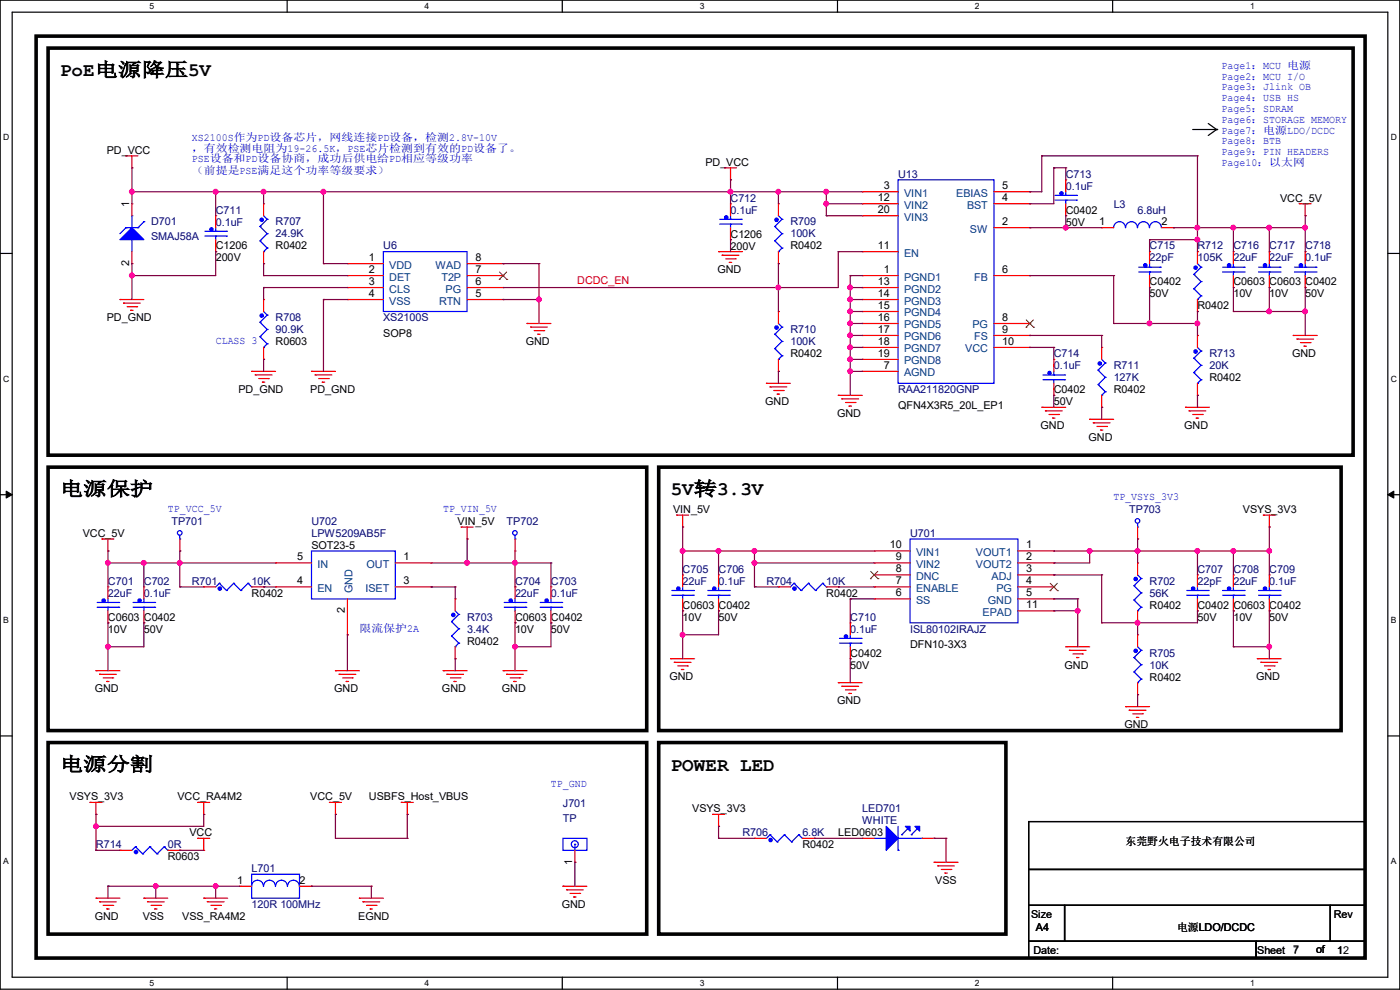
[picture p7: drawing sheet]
<svg xmlns="http://www.w3.org/2000/svg" width="297mm" height="210mm" viewBox="0 0 297 210" stroke-linecap="round" stroke-linejoin="round" font-family="sans-serif">
<path d="M0 0h297v209.8h-297zM2.6 2.6h291.8v204.7h-291.8z" fill="none" stroke="#000" stroke-width=".25"/>
<g fill="#fff">
<path d="M31.7 .3h1v2h-1z"/>
<path d="M31.7 207.6h1v1.9h-1z"/>
</g>
<path d="M60.9 0v2.6M60.9 207.3v2.5" fill="none" stroke="#000" stroke-width=".25"/>
<g fill="#fff">
<path d="M90.1 .3h1v2h-1z"/>
<path d="M90.1 207.6h1v1.9h-1z"/>
</g>
<path d="M119.3 0v2.6M119.3 207.3v2.5" fill="none" stroke="#000" stroke-width=".25"/>
<g fill="#fff">
<path d="M148.5 .3h.9v2h-.9z"/>
<path d="M148.5 207.6h.9v1.9h-.9z"/>
</g>
<path d="M177.7 0v2.6M177.7 207.3v2.5" fill="none" stroke="#000" stroke-width=".25"/>
<g fill="#fff">
<path d="M206.8 .3h1v2h-1z"/>
<path d="M206.8 207.6h1v1.9h-1z"/>
</g>
<path d="M236.1 0v2.6M236.1 207.3v2.5" fill="none" stroke="#000" stroke-width=".25"/>
<g fill="#fff">
<path d="M265.2 .3h1v2h-1z"/>
<path d="M265.2 207.6h1v1.9h-1z"/>
<path d="M.7 28.2h1.2v1.9h-1.2z"/>
<path d="M295.1 28.2h1.2v1.9h-1.2z"/>
<path d="M.7 79.3h1.2v2h-1.2z"/>
<path d="M295.1 79.3h1.2v2h-1.2z"/>
</g>
<path d="M0 53.8h2.6M294.4 53.8h2.6" fill="none" stroke="#000" stroke-width=".25"/>
<g fill="#fff">
<path d="M.7 130.5h1.2v2h-1.2z"/>
<path d="M295.1 130.5h1.1v2h-1.1z"/>
</g>
<path d="M0 104.9h2.6M294.4 104.9h2.6" fill="none" stroke="#000" stroke-width=".25"/>
<path d="M1.3 104.2l1.3 .7-1.3 .8zM294.4 104.9l1.3-.7v1.5z" fill="#000" stroke="#000" stroke-width=".21"/>
<g fill="#fff">
<path d="M.7 181.7h1.2v2h-1.2z"/>
<path d="M295.1 181.7h1.1v2h-1.1z"/>
</g>
<g fill="none" stroke="#000" stroke-width=".25">
<path d="M253 27.5h5.1M256.3 26.2l1.8 1.3M258.1 27.5l-1.8 1.2M258.1 27.5h.1M0 156.1h2.6M294.4 156.1h2.6M218.2 174.3h71.4v10.1h-71.4zM218.2 184.4h71.4v7.7h-71.4zM218.2 192.1h7.6v7.6h-7.6zM218.2 199.7h48.3v3.5h-48.3zM225.8 192.1h56.4v7.6h-56.4zM266.5 199.7h23.1v3.5h-23.1z"/>
<path d="M282.2 192.1h7.4v7.6h-7.4z"/>
</g>
<path d="M7.7 7.7h281.9v195.5h-281.9zM10.2 10.2h276.9v86.4h-276.9zM10.2 99.1h127v55.9h-127zM139.7 99.1h144.8v55.9h-144.8zM10.2 157.5h127v40.7h-127zM139.7 157.5h73.7v40.7h-73.7z" fill="none" stroke="#000" stroke-width=".76"/>
<g fill="none" stroke="#f00" stroke-width=".25">
<path d="M26.7 33.1h2.6M26.7 33.1h.1M28 35.6h.1M28 33.1v2.5M153.7 35.6h.1M153.7 35.6h2.6M155 38.1h.1M155 35.6v2.5M226.1 38.1h.1M226.1 38.1v2.6M28 55.9h.1M28 43.2h.1"/>
<path d="M28 43.2v2.6M28 53.4v2.5M45.8 45.8h.1M45.8 53.4h.1M45.8 45.8v2.5M45.8 50.8v2.6M55.9 43.2h.1M55.9 55.9h.1M55.9 43.2v2.6M55.9 53.4v2.5M73.7 55.9h.1M73.7 58.5h.1"/>
<path d="M73.7 58.5h7.6M73.7 55.9h7.6M99.1 58.5h7.6M99.1 55.9h7.6M106.7 58.5h.1M106.7 55.9h.1M152.4 53.4h5.1M152.4 53.4h.1M153.2 54.1h3.6M153.2 54.1h.1M154 54.9h2M154.7 55.7h.1"/>
<path d="M154.7 55.7h.5M155 43.2h.1M155 50.8h.1M155 43.2v2.6M155 48.3v2.5M156 54.9h.1M165.1 43.2h.1M165.1 55.9h.1M165.1 43.2v2.6M165.1 53.4v2.5M182.9 53.4h7.6M182.9 43.2h7.6"/>
<path d="M182.9 58.5h7.6M182.9 40.7h7.6M182.9 45.8h7.6M182.9 58.5h.1M182.9 40.7h.1M182.9 53.4h.1M182.9 43.2h.1M182.9 45.8h.1M210.9 43.2h7.6M210.9 58.5h7.6M210.9 48.3h7.6M210.9 40.7h7.6"/>
<path d="M218.5 48.3h.1M218.5 43.2h.1M218.5 40.7h.1M218.5 58.5h.1M226.1 45.8h.1M226.1 43.2v2.6M233.7 48.3h2.6M233.7 48.3h.1M243.9 53.4h.1M243.9 53.4v2.5M243.9 58.5v2.5M246.4 48.3h2.6"/>
<path d="M249 48.3h.1M254 53.4h.1M254 53.4v2.5M261.7 53.4h.1M261.7 53.4v2.5M261.7 58.5v2.5M269.3 53.4h.1M269.3 53.4v2.5M269.3 58.5v2.5M275.6 43.2h.1M275.6 43.2h2.6M276.9 45.8h.1"/>
<path d="M276.9 53.4h.1M276.9 43.2v2.6M276.9 53.4v2.5M276.9 58.5v2.5M25.4 63.5h5.1M25.4 63.5h.1M26.2 64.3h.1M26.2 64.3h3.6M27 65.1h2M27.7 65.8h.1M27.7 65.8h.5M29 65.1h.1"/>
<path d="M53.4 78.8h5.1M53.4 78.8h.1M54.1 79.5h.1M54.1 79.5h3.6M55.9 63.5h.1M55.9 76.2h.1M55.9 63.5v2.6M55.9 73.7v2.5M66.1 78.8h5.1M66.1 78.8h.1M66.8 79.5h.1M66.8 79.5h3.6"/>
<path d="M73.7 61h.1M73.7 63.5h.1M73.7 63.5h7.6M73.7 61h7.6M99.1 63.5h7.6M99.1 61h7.6M106.7 63.5h.1M106.7 61h.1M111.8 68.6h5.1M111.8 68.6h.1M112.6 69.4h.1M112.6 69.4h3.5"/>
<path d="M113.3 70.1h2.1M114.1 70.9h.1M114.1 70.9h.5M115.4 70.1h.1M165.1 66.1h.1M165.1 78.8h.1M165.1 66.1v2.5M165.1 76.2v2.6M182.9 63.5h7.6M182.9 78.8h7.6M182.9 68.6h7.6M182.9 71.2h7.6"/>
<path d="M182.9 73.7h7.6M182.9 61h7.6M182.9 66.1h7.6M182.9 76.2h7.6M182.9 78.8h.1M182.9 61h.1M182.9 63.5h.1M182.9 66.1h.1M182.9 68.6h.1M182.9 71.2h.1M182.9 73.7h.1M182.9 76.2h.1"/>
<path d="M210.9 68.6h7.6M210.9 71.2h7.6M210.9 73.7h7.6M218.5 68.6h.1M218.5 71.2h.1M218.5 73.7h.1M223.6 76.2h.1M223.6 76.2v2.6M233.7 73.7h.1M233.7 73.7v2.5M243.9 61h.1M254 66.1h.1"/>
<path d="M254 71.2h.1M254 63.5v2.6M254 71.2v2.5M261.7 61h.1M269.3 61h.1M274.4 71.2h.1M274.4 71.2h5M275.1 71.9h.1M275.1 71.9h3.6M275.9 72.7h2M276.6 73.4h.1M276.6 73.4h.6"/>
<path d="M276.9 61h.1M277.9 72.7h.1M54.9 80.3h2M55.7 81.1h.1M55.7 81.1h.5M56.9 80.3h.1M67.6 80.3h2M68.4 81.1h.1M68.4 81.1h.5M69.6 80.3h.1M162.6 81.3h5.1M162.6 81.3h.1"/>
<path d="M163.4 82.1h.1M163.4 82.1h3.5M164.1 82.8h2.1M164.9 83.6h.1M164.9 83.6h.5M166.2 82.8h.1M177.8 83.9h.1M177.8 83.9h5.1M178.6 84.6h3.6M178.6 84.6h.1M179.4 85.4h2M180.1 86.1h.5"/>
<path d="M180.1 86.1h.1M181.4 85.4h.1M221 86.4h5.1M221 86.4h.1M221.8 87.2h.1M221.8 87.2h3.5M222.5 87.9h2.1M223.3 88.7h.1M223.3 88.7h.5M223.6 83.9h.1M223.6 81.3v2.6M224.6 87.9h.1"/>
<path d="M231.2 88.9h5.1M231.2 88.9h.1M231.9 89.7h.1M231.9 89.7h3.6M232.7 90.5h2M233.5 91.2h.1M233.5 91.2h.5M233.7 86.4h.1M233.7 83.9v2.5M234.7 90.5h.1M251.5 86.4h.1M251.5 86.4h5.1"/>
<path d="M252.3 87.2h3.5M252.3 87.2h.1M253 87.9h2.1M253.8 88.7h.1M253.8 88.7h.5M254 83.9h.1M254 81.3v2.6M255.1 87.9h.1M21.6 114.3h2.6M21.6 114.3h.1M22.9 116.9h.1M22.9 114.3v2.6"/>
<path d="M38.1 116.9h.1M38.1 114.3v2.6M58.5 119.4h.1M58.5 119.4h7.6M83.9 119.4h7.6M91.5 119.4h.1M97.8 111.8h2.6M97.8 111.8h.1M99.1 114.3h.1M99.1 111.8v2.5M109.3 116.9h.1M109.3 114.3v2.6"/>
<path d="M143.6 109.3h2.5M143.6 109.3h.1M144.8 111.8h.1M144.8 109.3v2.5M185.5 119.4h.1M185.5 116.9h.1M185.5 116.9h7.6M185.5 119.4h7.6M215.9 116.9h7.7M215.9 119.4h7.7M223.6 116.9h.1M223.6 119.4h.1"/>
<path d="M241.3 114.3h.1M241.3 119.4h.1M241.3 111.8v2.5M241.3 119.4v2.6M268 109.3h.1M268 109.3h2.6M269.3 111.8h.1M269.3 109.3v2.5M22.9 124.5h.1M22.9 132.1h.1M22.9 124.5v2.5M22.9 129.6v2.5"/>
<path d="M30.5 124.5h.1M30.5 132.1h.1M30.5 124.5v2.5M30.5 129.6v2.5M43.2 124.5h.1M43.2 124.5h2.6M53.4 124.5h2.5M55.9 124.5h.1M58.5 124.5h.1M58.5 124.5h7.6M73.7 134.7h.1M73.7 127v7.7"/>
<path d="M83.9 124.5h7.6M91.5 124.5h.1M96.6 127h.1M96.6 139.7h.1M96.6 127v2.6M96.6 137.2v2.5M109.3 124.5h.1M109.3 132.1h.1M109.3 124.5v2.5M109.3 129.6v2.5M116.9 124.5h.1M116.9 132.1h.1"/>
<path d="M116.9 124.5v2.5M116.9 129.6v2.5M142.3 139.7h5.1M142.3 139.7h.1M144.8 122h.1M144.8 129.6h.1M144.8 122v2.5M144.8 127v2.6M152.4 122h.1M152.4 129.6h.1M152.4 122v2.5M152.4 127v2.6"/>
<path d="M165.1 124.5h.1M165.1 124.5h2.6M175.3 124.5h2.5M177.8 124.5h.1M180.4 132.1h.1M180.4 139.7h.1M180.4 132.1v2.6M180.4 137.2v2.5M185.5 127h.1M185.5 124.5h.1M185.5 122h.1M185.5 124.5h7.6"/>
<path d="M185.5 122h7.6M185.5 127h7.6M215.9 124.5h7.7M215.9 122h7.7M215.9 127h7.7M215.9 129.6h7.7M223.6 122h.1M223.6 124.5h.1M223.6 127h.1M223.6 129.6h.1M226.1 137.2h.1M226.1 137.2h5.1"/>
<path d="M226.9 138h3.5M226.9 138h.1M227.6 138.7h2.1M228.4 139.5h.1M228.4 139.5h.5M229.7 138.7h.1M241.3 132.1h.1M241.3 134.7h.1M241.3 129.6v2.5M241.3 134.7v2.5M254 122h.1M254 129.6h.1"/>
<path d="M254 122v2.5M254 127v2.6M261.7 122h.1M261.7 129.6h.1M261.7 122v2.5M261.7 127v2.6M266.7 139.7h.1M266.7 139.7h5.1M269.3 122h.1M269.3 129.6h.1M269.3 122v2.5M269.3 127v2.6"/>
<path d="M20.4 142.3h.1M20.4 142.3h5M21.1 143h3.6M21.1 143h.1M21.9 143.8h2M22.6 144.6h.1M22.6 144.6h.6M23.9 143.8h.1M71.2 142.3h5M71.2 142.3h.1M71.9 143h.1M71.9 143h3.6"/>
<path d="M72.7 143.8h2M73.4 144.6h.1M73.4 144.6h.6M74.7 143.8h.1M94 142.3h.1M94 142.3h5.1M94.8 143h.1M94.8 143h3.5M95.5 143.8h2.1M96.3 144.6h.1M96.3 144.6h.5M97.6 143.8h.1"/>
<path d="M106.7 142.3h.1M106.7 142.3h5.1M107.5 143h.1M107.5 143h3.5M108.2 143.8h2.1M109 144.6h.1M109 144.6h.5M110.3 143.8h.1M143 140.5h3.6M143 140.5h.1M143.8 141.3h2M144.6 142h.1"/>
<path d="M144.6 142h.5M145.8 141.3h.1M177.8 144.8h.1M177.8 144.8h5.1M178.6 145.6h3.6M178.6 145.6h.1M179.4 146.3h2M180.1 147.1h.5M180.1 147.1h.1M181.4 146.3h.1M238.8 149.9h.1M238.8 149.9h5.1"/>
<path d="M239.6 150.7h3.5M239.6 150.7h.1M240.3 151.4h2.1M241.1 152.2h.1M241.1 152.2h.5M241.3 147.4h.1M241.3 144.8v2.6M242.4 151.4h.1M267.5 140.5h3.6M267.5 140.5h.1M268.3 141.3h2M269 142h.1"/>
<path d="M269 142h.5M270.3 141.3h.1M19.1 170.2h.1M19.1 170.2h2.5M20.4 172.8h.1M20.4 170.2v2.6M42 170.2h.1M42 177.8h.1M42 170.2h2.5M42 177.8h2.5M43.2 172.8h.1M43.2 170.2v2.6"/>
<path d="M43.2 177.8v2.6M69.9 170.2h.1M69.9 170.2h2.5M71.2 172.8h.1M71.2 170.2v2.6M85.1 170.2h2.6M85.1 170.2h.1M86.4 172.8h.1M86.4 170.2v2.6M151.2 172.8h.1M151.2 172.8h2.5M152.4 175.3h.1"/>
<path d="M152.4 172.8v2.5M160.1 177.8h.1M160.1 177.8h2.5M170.2 177.8h2.6M172.8 177.8h.1M182.9 177.8h2.6M182.9 177.8h.1M195.6 177.8h2.6M198.2 177.8h.1M20.4 190.5h.1M20.4 190.5h5M21.1 191.3h3.6"/>
<path d="M21.1 191.3h.1M21.9 192.1h2M22.6 192.8h.1M22.6 192.8h.6M23.9 192.1h.1M25.4 180.4h2.6M25.4 180.4h.1M30.5 190.5h.1M30.5 190.5h5.1M31.3 191.3h.1M31.3 191.3h3.5M32 192.1h2.1"/>
<path d="M32.8 192.8h.1M32.8 192.8h.5M34.1 192.1h.1M35.6 180.4h2.5M38.1 180.4h.1M43.2 190.5h.1M43.2 180.4h.1M43.2 190.5h5.1M44 191.3h3.5M44 191.3h.1M44.7 192.1h2.1M45.5 192.8h.1"/>
<path d="M45.5 192.8h.5M46.8 192.1h.1M50.8 188h.1M50.8 188h2.6M63.5 188h2.6M66.1 188h.1M76.2 190.5h.1M76.2 190.5h5.1M77 191.3h.1M77 191.3h3.6M77.8 192.1h2M78.5 192.8h.5"/>
<path d="M78.5 192.8h.1M79.8 192.1h.1M119.4 188h.1M119.4 188h5.1M120.2 188.8h.1M120.2 188.8h3.5M120.9 189.5h2.1M121.7 190.3h.1M121.7 190.3h.5M122 182.9h.1M122 180.4v2.5M123 189.5h.1"/>
<path d="M198.2 182.9h.1M198.2 182.9h5M198.9 183.7h.1M198.9 183.7h3.6M199.7 184.4h2M200.4 185.2h.1M200.4 185.2h.6M201.7 184.4h.1"/>
</g>
<g fill="none" stroke="#00f" stroke-width=".25">
<path d="M190.5 38.1h20.4v43.2h-20.4zM26.7 48.3h.1M26.7 48.3h2.6M26.7 48.3l-1.3 1.3M28 50.8h.1M28 45.8h.1M28 45.8v2.5M28 50.8v2.6M29.3 48.3h.1M30.5 47h.1M30.5 47l-1.2 1.3M43.5 50.1h4.5"/>
<path d="M43.5 49.1h4.5M45.8 50.1h.1M45.8 49.1h.1M45.8 48.3v.8M45.8 50.1v.7M48 50.1h.1M48 49.1h.1M55.2 48h.1M55.2 51.1h.1M55.2 48l1.5 1.6M55.2 51.1l1.5 1.5M55.9 53.4h.1"/>
<path d="M55.9 45.8l.8 .7M56.7 46.5h.1M56.7 49.6h.1M56.7 52.6h.1M56.7 46.5l-1.5 1.5M56.7 49.6l-1.5 1.5M56.7 52.6l-.8 .8M81.3 53.4h17.8v12.7h-17.8zM152.7 47.5h4.6M152.7 46.5h4.6M155 47.5h.1M155 46.5h.1"/>
<path d="M155 45.8v.7M155 47.5v.8M157.3 47.5h.1M157.3 46.5h.1M164.4 48h.1M164.4 51.1h.1M164.4 48l1.5 1.6M164.4 51.1l1.5 1.5M165.1 53.4h.1M165.1 45.8l.8 .7M165.9 46.5h.1M165.9 49.6h.1"/>
<path d="M165.9 52.6h.1M165.9 46.5l-1.5 1.5M165.9 49.6l-1.5 1.5M165.9 52.6l-.8 .8M223.8 42.5h4.6M223.8 41.4h4.6M226.1 42.5h.1M226.1 41.4h.1M226.1 40.7v.7M226.1 42.5v.7M228.4 42.5h.1M228.4 41.4h.1"/>
<path d="M236.3 48.3a1.25 1.25 0 0 1 1.2-1.3 1.25 1.25 0 0 1 1.3 1.3M238.8 48.3a1.25 1.25 0 0 1 1.3-1.3 1.25 1.25 0 0 1 1.2 1.3 1.27 1.27 0 0 1 1.3-1.3 1.27 1.27 0 0 1 1.2 1.3M241.6 57.7h4.6M241.6 56.7h4.6M243.9 48.3a1.25 1.25 0 0 1 1.2-1.3 1.25 1.25 0 0 1 1.3 1.3M243.9 57.7h.1M243.9 56.7h.1M243.9 55.9v.8M243.9 57.7v.8M246.2 57.7h.1M246.2 56.7h.1M253.3 58.2h.1"/>
<path d="M253.3 58.2l1.5 1.5M254 55.9l.8 .8M254.8 56.7h.1M254.8 59.7h.1M254.8 56.7l-1.5 1.5M254.8 59.7l-1.5 1.6M259.4 57.7h4.5M259.4 56.7h4.5M261.7 57.7h.1M261.7 56.7h.1M261.7 55.9v.8M261.7 57.7v.8"/>
<path d="M263.9 57.7h.1M263.9 56.7h.1M267 57.7h4.6M267 56.7h4.6M269.3 57.7h.1M269.3 56.7h.1M269.3 55.9v.8M269.3 57.7v.8M271.6 57.7h.1M271.6 56.7h.1M274.6 57.7h4.6M274.6 56.7h4.6"/>
<path d="M276.9 57.7h.1M276.9 56.7h.1M276.9 55.9v.8M276.9 57.7v.8M279.2 57.7h.1M279.2 56.7h.1M55.2 68.4h.1M55.2 71.4h.1M55.2 68.4l1.5 1.5M55.2 71.4l1.5 1.5M55.9 73.7h.1M55.9 66.1l.8 .7"/>
<path d="M56.7 66.8h.1M56.7 69.9h.1M56.7 72.9h.1M56.7 66.8l-1.5 1.6M56.7 69.9l-1.5 1.5M56.7 72.9l-.8 .8M164.4 70.9h.1M164.4 74h.1M164.4 70.9l1.5 1.5M164.4 74l1.5 1.5M165.1 76.2h.1M165.1 68.6l.8 .8"/>
<path d="M165.9 69.4h.1M165.9 72.4h.1M165.9 75.5h.1M165.9 69.4l-1.5 1.5M165.9 72.4l-1.5 1.6M165.9 75.5l-.8 .7M221.3 79.5h4.5M223.6 79.5h.1M223.6 78.8v.7M225.8 79.5h.1M233 78.5h.1M233 78.5l1.5 1.6"/>
<path d="M233.7 76.2l.8 .8M234.5 77h.1M234.5 77l-1.5 1.5M253.3 61.3h.1M253.3 76h.1M253.3 79h.1M253.3 61.3l1.5 1.5M253.3 76l1.5 1.5M253.3 79l1.5 1.6M254 63.5h.1M254 73.7l.8 .8M254.8 62.8h.1"/>
<path d="M254.8 74.5h.1M254.8 77.5h.1M254.8 62.8l-.8 .7M254.8 74.5l-1.5 1.5M254.8 77.5l-1.5 1.5M221.3 80.6h4.5M223.6 80.6h.1M223.6 80.6v.7M225.8 80.6h.1M233 81.6h.1M233 81.6l1.5 1.5M233.7 83.9h.1"/>
<path d="M234.5 80.1h.1M234.5 83.1h.1M234.5 80.1l-1.5 1.5M234.5 83.1l-.8 .8M254 81.3h.1M254.8 80.6h.1M254.8 80.6l-.8 .7M38.1 114.3h.1M38.1 113.6v.7M66.1 116.9h17.8v10.1h-17.8zM109.3 114.3h.1M109.3 113.6v.7"/>
<path d="M193.1 114.3h22.8v17.8h-22.8zM241.3 111.8h.1M241.3 111v.8M20.6 128.8h4.6M20.6 127.8h4.6M22.9 128.8h.1M22.9 127.8h.1M22.9 127v.8M22.9 128.8v.8M25.2 128.8h.1M25.2 127.8h.1M28.2 128.8h4.6"/>
<path d="M28.2 127.8h4.6M30.5 128.8h.1M30.5 127.8h.1M30.5 127v.8M30.5 128.8v.8M32.8 128.8h.1M32.8 127.8h.1M46.5 123.7l-.7 .8M46.5 123.7h.1M46.5 123.7l1.5 1.6M48 125.3h.1M49.6 123.7l-1.6 1.6"/>
<path d="M49.6 123.7h.1M49.6 123.7l1.5 1.6M51.1 125.3h.1M52.6 123.7l-1.5 1.6M52.6 123.7h.1M52.6 123.7l.8 .8M53.4 124.5h.1M95.8 131.9h.1M95.8 134.9h.1M95.8 131.9l1.5 1.5M95.8 134.9l1.5 1.5M96.6 137.2h.1"/>
<path d="M96.6 129.6l.7 .7M97.3 130.3h.1M97.3 133.4h.1M97.3 136.4h.1M97.3 130.3l-1.5 1.6M97.3 133.4l-1.5 1.5M97.3 136.4l-.7 .8M107 128.8h4.5M107 127.8h4.5M109.3 128.8h.1M109.3 127.8h.1M109.3 127v.8"/>
<path d="M109.3 128.8v.8M111.5 128.8h.1M111.5 127.8h.1M114.6 128.8h4.6M114.6 127.8h4.6M116.9 128.8h.1M116.9 127.8h.1M116.9 127v.8M116.9 128.8v.8M119.2 128.8h.1M119.2 127.8h.1M142.5 126.3h4.6"/>
<path d="M142.5 125.3h4.6M144.8 126.3h.1M144.8 125.3h.1M144.8 124.5v.8M144.8 126.3v.7M147.1 126.3h.1M147.1 125.3h.1M150.2 126.3h4.5M150.2 125.3h4.5M152.4 126.3h.1M152.4 125.3h.1M152.4 124.5v.8"/>
<path d="M152.4 126.3v.7M154.7 126.3h.1M154.7 125.3h.1M168.4 123.7l-.7 .8M168.4 123.7h.1M168.4 123.7l1.6 1.6M170 125.3h.1M171.5 123.7l-1.5 1.6M171.5 123.7h.1M171.5 123.7l1.5 1.6M173 125.3h.1M174.5 123.7l-1.5 1.6"/>
<path d="M174.5 123.7h.1M174.5 123.7l.8 .8M175.3 124.5h.1M178.1 136.4h4.6M178.1 135.4h4.6M180.4 136.4h.1M180.4 135.4h.1M180.4 134.7v.7M180.4 136.4v.8M182.7 136.4h.1M182.7 135.4h.1M240.6 124.2h.1"/>
<path d="M240.6 127.3h.1M240.6 139.5h.1M240.6 124.2l1.5 1.6M240.6 127.3l1.5 1.5M240.6 139.5l1.5 1.5M241.3 129.6h.1M241.3 122l.8 .7M241.3 137.2l.8 .8M242.1 122.7h.1M242.1 125.8h.1M242.1 128.8h.1M242.1 138h.1"/>
<path d="M242.1 122.7l-1.5 1.5M242.1 125.8l-1.5 1.5M242.1 128.8l-.8 .8M242.1 138l-1.5 1.5M251.8 126.3h4.5M251.8 125.3h4.5M254 126.3h.1M254 125.3h.1M254 124.5v.8M254 126.3v.7M256.3 126.3h.1M256.3 125.3h.1"/>
<path d="M259.4 126.3h4.5M259.4 125.3h4.5M261.7 126.3h.1M261.7 125.3h.1M261.7 124.5v.8M261.7 126.3v.7M263.9 126.3h.1M263.9 125.3h.1M267 126.3h4.6M267 125.3h4.6M269.3 126.3h.1M269.3 125.3h.1"/>
<path d="M269.3 124.5v.8M269.3 126.3v.7M271.6 126.3h.1M271.6 125.3h.1M240.6 142.5h.1M240.6 142.5l1.5 1.6M241.3 144.8h.1M242.1 141h.1M242.1 144.1h.1M242.1 141l-1.5 1.5M242.1 144.1l-.8 .7M28.7 179.6l-.7 .8"/>
<path d="M28.7 179.6h.1M28.7 179.6l1.6 1.5M31.8 179.6h.1M31.8 179.6l1.5 1.5M31.8 179.6l-1.5 1.5M34.8 179.6h.1M34.8 179.6l.8 .8M34.8 179.6l-1.5 1.5M119.4 177.8h5.1v2.6h-5.1zM122 179.1h.1M122 179.1v1.3M163.4 177.1h.1"/>
<path d="M163.4 177.1l1.5 1.5M163.4 177.1l-.8 .7M164.9 178.6h.1M166.4 177.1l-1.5 1.5M166.4 177.1h.1M166.4 177.1l1.5 1.5M167.9 178.6h.1M169.5 177.1h.1M169.5 177.1l.7 .7M169.5 177.1l-1.6 1.5M170.2 177.8h.1M185.5 177.8h2.5"/>
<path d="M188 177.8h.1M190.5 175.3v5.1M190.5 177.8h5.1M191.3 177.1h.1M192.6 175.8l-1.3 1.3M193.3 177.1h.1M194.6 175.8l-1.3 1.3M195.6 177.8h.1M30.3 181.1h.1M33.3 181.1h.1M35.6 180.4h.1M53.4 185.5h10.1v5h-10.1z"/>
<path d="M58.4 188a1.27 1.27 0 0 0-1.2-1.3 1.27 1.27 0 0 0-1.3 1.3 1.25 1.25 0 0 0-1.3-1.3 1.25 1.25 0 0 0-1.2 1.3M61 188a1.25 1.25 0 0 0-1.3-1.3 1.25 1.25 0 0 0-1.2 1.3M63.5 188a1.25 1.25 0 0 0-1.2-1.3 1.25 1.25 0 0 0-1.3 1.3M190.5 180.4h.1"/>
<circle cx="38.1" cy="113.1" r=".49"/>
<circle cx="109.2" cy="113.1" r=".49"/>
<circle cx="241.3" cy="110.5" r=".49"/>
<circle cx="121.9" cy="179.1" r=".74"/>
</g>
<g fill="#00f" stroke="#00f" stroke-width=".25">
<path d="M28 48.3l2.5 2.5h-5.1z"/>
<path d="M188 175.3l2.5 2.5-2.5 2.6z"/>
<path d="M192.1 175.3h1v1z"/>
<path d="M194.1 175.3h1v1z"/>
<circle cx="168.5" cy="124.9" r=".36"/>
<circle cx="164.7" cy="69.5" r=".36"/>
<circle cx="164.7" cy="46.6" r=".36"/>
<circle cx="233.3" cy="77.1" r=".36"/>
<circle cx="96.2" cy="130.5" r=".36"/>
<circle cx="253.6" cy="56.8" r=".36"/>
<circle cx="163.5" cy="178.2" r=".36"/>
<circle cx="222.7" cy="79.1" r=".36"/>
<circle cx="179.5" cy="135" r=".36"/>
<circle cx="268.4" cy="56.3" r=".36"/>
<circle cx="44.9" cy="48.7" r=".36"/>
<circle cx="108.4" cy="127.4" r=".36"/>
<circle cx="260.8" cy="56.3" r=".36"/>
<circle cx="55.5" cy="46.6" r=".36"/>
<circle cx="22" cy="127.4" r=".36"/>
<circle cx="154.1" cy="46.1" r=".36"/>
<circle cx="240.9" cy="122.8" r=".36"/>
<circle cx="143.9" cy="124.9" r=".36"/>
<circle cx="28.8" cy="180.7" r=".36"/>
<circle cx="253.1" cy="124.9" r=".36"/>
<circle cx="260.8" cy="124.9" r=".36"/>
<circle cx="116" cy="127.4" r=".36"/>
<circle cx="46.6" cy="124.9" r=".36"/>
<circle cx="225.2" cy="41" r=".36"/>
<circle cx="29.6" cy="127.4" r=".36"/>
<circle cx="276" cy="56.3" r=".36"/>
<circle cx="243" cy="56.3" r=".36"/>
<circle cx="240.9" cy="138.1" r=".36"/>
<circle cx="151.5" cy="124.9" r=".36"/>
<circle cx="253.6" cy="74.6" r=".36"/>
<circle cx="268.4" cy="124.9" r=".36"/>
<circle cx="55.5" cy="67" r=".36"/>
</g>
<g fill="none" stroke="#804000" stroke-width=".21">
<path d="M105.9 59.3h.1M106 57.7l1.5 1.6M107.5 57.7l-1.6 1.6M107.5 59.3h.1M217.7 69.4h.1M217.7 67.9l1.6 1.5M219.2 67.9l-1.5 1.5M219.3 69.4h.1M184.7 122.8h.1M184.7 121.2l1.6 1.6M186.2 121.2l-1.5 1.6M186.3 122.8h.1"/>
<path d="M222.8 125.3h.1M222.8 123.7l1.6 1.6M224.3 123.7l-1.5 1.6M224.4 125.3h.1"/>
</g>
<g fill="none" stroke="#800040" stroke-width=".25">
<path d="M28 35.6h.1M28 35.6v7.6M155 38.1h.1M155 38.1v5.1M221 33.1h33M221 33.1h.1M221 33.1v7.6h-2.5M223.6 35.6h.1M223.6 35.6v7.6h-5.1M223.6 35.6h2.5M226.1 35.6h.1M226.1 35.6v2.5"/>
<path d="M254 33.1h.1M254 33.1v20.3M28 55.9h.1M28 40.7h.1M28 58.5h.1M28 55.9v7.6M28 40.7h154.9M45.8 40.7h.1M45.8 53.4h.1M45.8 40.7v5.1M45.8 53.4v5.1h-17.8M55.9 58.5h17.8"/>
<path d="M55.9 40.7h.1M55.9 55.9h.1M55.9 58.5h.1M55.9 40.7v2.5M55.9 55.9v2.6M68.6 55.9h5.1M68.6 40.7h.1M68.6 55.9h.1M68.6 40.7v15.2M106.7 55.9h.1M106.7 55.9h7.6M114.3 55.9h.1"/>
<path d="M114.3 55.9v12.7M155 40.7h.1M155 50.8h.1M155 50.8v2.6M165.1 40.7h.1M165.1 55.9h.1M165.1 40.7v2.5M165.1 55.9v10.2M175.3 45.8h.1M175.3 40.7h.1M175.3 43.2h.1M175.3 40.7v5.1"/>
<path d="M175.3 45.8h7.6M175.3 43.2h7.6M177.8 53.4h.1M177.8 53.4v7.6h-71.1M177.8 53.4h5.1M180.4 58.5h.1M180.4 58.5v25.4M180.4 58.5h2.5M218.5 58.5h17.8M218.5 48.3h15.2M218.5 48.3h.1M218.5 43.2h.1"/>
<path d="M218.5 40.7h.1M218.5 58.5h.1M226.1 45.8h.1M226.1 48.3h.1M226.1 45.8v2.5M236.3 58.5h.1M236.3 58.5v10.1M243.9 50.8h10.1M243.9 50.8h.1M243.9 50.8v2.6M249 48.3h.1M249 48.3h27.9"/>
<path d="M254 48.3h.1M254 50.8h.1M261.7 48.3h.1M261.7 48.3v5.1M269.3 48.3h.1M269.3 48.3v5.1M276.9 45.8h.1M276.9 48.3h.1M276.9 45.8v7.6M55.9 61h17.8M55.9 61h.1M55.9 76.2h.1"/>
<path d="M55.9 61v2.5M55.9 76.2v2.6M68.6 63.5h5.1M68.6 63.5h.1M68.6 63.5v15.3M106.7 63.5h.1M106.7 63.5h7.6M114.3 63.5h.1M165.1 61h.1M165.1 78.8h.1M165.1 78.8v2.5M180.4 61h.1"/>
<path d="M180.4 63.5h.1M180.4 66.1h.1M180.4 68.6h.1M180.4 71.2h.1M180.4 73.7h.1M180.4 76.2h.1M180.4 78.8h.1M180.4 63.5h2.5M180.4 61h2.5M180.4 66.1h2.5M180.4 68.6h2.5M180.4 71.2h2.5"/>
<path d="M180.4 73.7h2.5M180.4 76.2h2.5M180.4 78.8h2.5M218.5 73.7h5.1M218.5 73.7h.1M218.5 71.2h.1M218.5 71.2h15.2M223.6 73.7h.1M223.6 73.7v2.5M233.7 71.2h.1M233.7 71.2v2.5M236.3 68.6h.1"/>
<path d="M236.3 68.6h17.7M243.9 61h.1M243.9 68.6h.1M243.9 61v7.6M254 66.1h.1M254 68.6h.1M254 66.1v5.1M261.7 61h.1M261.7 66.1h.1M261.7 61v5.1M261.7 66.1h15.2M269.3 61h.1"/>
<path d="M269.3 66.1h.1M269.3 61v5.1M276.9 61h.1M276.9 66.1h.1M276.9 61v10.2M223.6 83.9h.1M223.6 83.9v2.5M233.7 86.4h.1M233.7 86.4v2.5M254 83.9h.1M254 83.9v2.5M22.9 119.4h35.6"/>
<path d="M22.9 116.9h.1M22.9 119.4h.1M22.9 116.9v7.6M30.5 119.4h.1M30.5 119.4v5.1M38.1 119.4h.1M38.1 116.9h.1M38.1 116.9v7.6M91.5 119.4h25.4M99.1 119.4h.1M99.1 114.3h.1M99.1 114.3v5.1"/>
<path d="M109.3 119.4h.1M109.3 116.9v7.6M116.9 119.4h.1M116.9 119.4v5.1M144.8 111.8h.1M144.8 116.9h.1M144.8 111.8v10.2M144.8 116.9h40.7M152.4 116.9h.1M152.4 116.9v5.1M160.1 119.4h25.4M160.1 119.4h.1"/>
<path d="M160.1 116.9h.1M160.1 116.9v7.6M223.6 116.9h.1M223.6 119.4h.1M223.6 116.9h45.7M231.2 116.9h.1M231.2 116.9v2.5h-7.6M241.3 114.3h.1M241.3 116.9h.1M241.3 114.3v5.1M254 116.9h.1M254 116.9v5.1"/>
<path d="M261.7 116.9h.1M261.7 116.9v5.1M269.3 116.9h.1M269.3 111.8h.1M269.3 111.8v10.2M22.9 132.1h.1M22.9 137.2h.1M22.9 132.1v10.2M30.5 132.1h.1M30.5 132.1v5.1h-7.6M38.1 124.5h5.1M38.1 124.5h.1"/>
<path d="M55.9 124.5h2.6M55.9 124.5h.1M73.7 134.7h.1M73.7 134.7v7.6M91.5 124.5h5.1M91.5 124.5h.1M96.6 124.5h.1M96.6 139.7h.1M96.6 124.5v2.5M96.6 139.7v2.6M109.3 132.1h.1M109.3 137.2h.1"/>
<path d="M109.3 124.5h.1M109.3 132.1v10.2M116.9 132.1h.1M116.9 132.1v5.1h-7.6M144.8 129.6h.1M144.8 134.7h.1M144.8 129.6v10.1M152.4 129.6h.1M152.4 129.6v5.1h-7.6M160.1 124.5h5M160.1 124.5h.1M177.8 124.5h7.7"/>
<path d="M177.8 124.5h.1M180.4 127h5.1M180.4 127h.1M180.4 139.7h.1M180.4 127v5.1M180.4 139.7v5.1M223.6 122h.1M223.6 127h.1M223.6 129.6h.1M223.6 127h5M223.6 129.6h5M223.6 122h10.1"/>
<path d="M228.6 127h.1M228.6 129.6h.1M228.6 127v10.2M233.7 132.1h.1M233.7 122h.1M233.7 122v10.1M241.3 132.1h.1M241.3 132.1v2.6M254 129.6h.1M254 129.6v2.5h-20.3M261.7 129.6h.1M261.7 137.2h.1"/>
<path d="M261.7 129.6v7.6M261.7 137.2h7.6M269.3 129.6h.1M269.3 137.2h.1M269.3 129.6v10.1M241.3 147.4h.1M241.3 147.4v2.5M20.4 172.8h.1M20.4 175.3h.1M20.4 172.8v7.6M43.2 172.8h.1M43.2 172.8v2.5h-22.8"/>
<path d="M71.2 172.8h.1M71.2 172.8v5h15.2M86.4 177.8h.1M86.4 172.8h.1M86.4 172.8v5M152.4 177.8h.1M152.4 175.3h.1M152.4 175.3v2.5M152.4 177.8h7.7M172.8 177.8h.1M172.8 177.8h10.1M198.2 177.8h.1"/>
<path d="M198.2 177.8h2.5M200.7 177.8h.1M200.7 177.8v5.1M20.4 180.4h.1M20.4 180.4h5M22.9 188h.1M22.9 188v2.5M22.9 188h27.9M33.1 188h.1M33.1 188v2.5M38.1 180.4h5.1M38.1 180.4h.1"/>
<path d="M45.8 188h.1M45.8 188v2.5M66.1 188h.1M66.1 188h12.7M78.8 188h.1M78.8 188v2.5M122 182.9h.1M122 182.9v5.1"/>
</g>
<g fill="#f0f" stroke="#f0f" stroke-width=".25">
<circle cx="45.7" cy="40.7" r=".49"/>
<circle cx="28" cy="40.7" r=".49"/>
<circle cx="28" cy="58.4" r=".49"/>
<circle cx="55.9" cy="40.7" r=".49"/>
<circle cx="114.3" cy="63.5" r=".49"/>
<circle cx="165.1" cy="61" r=".49"/>
<circle cx="165.1" cy="40.7" r=".49"/>
<circle cx="175.3" cy="40.7" r=".49"/>
<circle cx="226.1" cy="48.3" r=".49"/>
<circle cx="276.9" cy="48.3" r=".49"/>
<circle cx="276.9" cy="66.1" r=".49"/>
<circle cx="269.3" cy="48.3" r=".49"/>
<circle cx="261.6" cy="48.3" r=".49"/>
<circle cx="269.3" cy="66.1" r=".49"/>
<circle cx="180.4" cy="63.5" r=".49"/>
<circle cx="180.4" cy="71.1" r=".49"/>
<circle cx="180.4" cy="68.6" r=".49"/>
<circle cx="180.4" cy="73.7" r=".49"/>
<circle cx="180.4" cy="76.2" r=".49"/>
<circle cx="180.4" cy="78.8" r=".49"/>
<circle cx="180.4" cy="61" r=".49"/>
<circle cx="180.4" cy="66.1" r=".49"/>
<circle cx="175.3" cy="43.2" r=".49"/>
<circle cx="254" cy="50.8" r=".49"/>
<circle cx="254" cy="48.3" r=".49"/>
<circle cx="254" cy="68.6" r=".49"/>
<circle cx="243.9" cy="68.6" r=".49"/>
<circle cx="20.3" cy="175.3" r=".49"/>
<circle cx="45.7" cy="188" r=".49"/>
<circle cx="33" cy="188" r=".49"/>
<circle cx="68.6" cy="40.7" r=".49"/>
<circle cx="155" cy="40.7" r=".49"/>
<circle cx="22.9" cy="137.2" r=".49"/>
<circle cx="30.5" cy="119.4" r=".49"/>
<circle cx="22.9" cy="119.4" r=".49"/>
<circle cx="38.1" cy="119.4" r=".49"/>
<circle cx="109.2" cy="119.4" r=".49"/>
<circle cx="109.2" cy="137.2" r=".49"/>
<circle cx="99.1" cy="119.4" r=".49"/>
<circle cx="241.3" cy="116.9" r=".49"/>
<circle cx="152.4" cy="116.9" r=".49"/>
<circle cx="144.8" cy="116.9" r=".49"/>
<circle cx="160" cy="119.4" r=".49"/>
<circle cx="160" cy="116.9" r=".49"/>
<circle cx="269.3" cy="137.2" r=".49"/>
<circle cx="231.2" cy="116.9" r=".49"/>
<circle cx="269.3" cy="116.9" r=".49"/>
<circle cx="261.6" cy="116.9" r=".49"/>
<circle cx="254" cy="116.9" r=".49"/>
<circle cx="241.3" cy="132.1" r=".49"/>
<circle cx="144.8" cy="134.6" r=".49"/>
<circle cx="228.6" cy="129.6" r=".49"/>
</g>
<g font-size="4.1">
<text x="12.7" y="16.2">PoE电源降压5V</text>
<text x="12.7" y="105.1">电源保护</text>
<text x="142.3" y="105.1">5V转3.3V</text>
<text x="12.7" y="163.5">电源分割</text>
<text x="142.3" y="163.5">POWER LED</text>
</g>
<g font-size="2.3" fill="#00f">
<text x="259.1" y="14.6">Page1：MCU 电源</text>
<text x="259.1" y="16.9">Page2：MCU I/O</text>
<text x="259.1" y="19.2">Page3：Jlink OB</text>
<text x="259.1" y="21.5">Page4：USB HS</text>
<text x="259.1" y="23.8">Page5：SDRAM</text>
<text x="40.7" y="29.9">XS2100S作为PD设备芯片，网线连接PD设备，检测2.8V-10V</text>
<text x="259.1" y="26">Page6：STORAGE MEMORY</text>
<text x="259.1" y="28.3">Page7：电源LDO/DCDC</text>
<text x="40.7" y="32.2">，有效检测电阻为19-26.5K，PSE芯片检测到有效的PD设备了。</text>
<text x="40.7" y="34.5">PSE设备和PD设备协商，成功后供电给PD相应等级功率</text>
<text x="259.1" y="32.9">Page9：PIN HEADERS</text>
<text x="259.1" y="35.2">Page10：以太网</text>
<text x="259.1" y="30.6">Page8：BTB</text>
<text x="40.7" y="36.8">（前提是PSE满足这个功率等级要求）</text>
<text x="45.8" y="73">CLASS 3</text>
<text x="236.2" y="106">TP_VSYS_3V3</text>
<text x="35.6" y="108.6">TP_VCC_5V</text>
<text x="94" y="108.6">TP_VIN_5V</text>
<text x="76.2" y="134">限流保护2A</text>
<text x="116.9" y="167">TP_GND</text>
</g>
<g font-size="2.3">
<text x="22.6" y="32.6">PD_VCC</text>
<text x="149.7" y="35.1">PD_VCC</text>
<text x="187.5" y="40.1">3</text>
<text x="212.6" y="40.1">5</text>
<text x="27.4" y="44" transform="rotate(-90 27.4 44)">1</text>
<text x="186.2" y="42.7">12</text>
<text x="186.2" y="45.2">20</text>
<text x="212.6" y="42.7">4</text>
<text x="212.6" y="47.7">2</text>
<text x="226.1" y="45.3">C0402</text>
<text x="226.1" y="47.8">50V</text>
<text x="233.2" y="47.8">1</text>
<text x="246.4" y="47.8">2</text>
<text x="271.6" y="42.8">VCC_5V</text>
<text x="45.8" y="52.9">C1206</text>
<text x="58.5" y="52.9">R0402</text>
<text x="155" y="50.4">C1206</text>
<text x="155" y="52.9">200V</text>
<text x="167.7" y="52.9">R0402</text>
<text x="186.2" y="52.8">11</text>
<text x="27.4" y="56.4" transform="rotate(-90 27.4 56.4)">2</text>
<text x="45.8" y="55.5">200V</text>
<text x="78.3" y="55.4">1</text>
<text x="78.3" y="57.9">2</text>
<text x="100.9" y="55.4">8</text>
<text x="100.9" y="57.9">7</text>
<text x="152.2" y="58">GND</text>
<text x="187.5" y="57.9">1</text>
<text x="212.6" y="57.9">6</text>
<text x="78.3" y="60.4">3</text>
<text x="78.3" y="63">4</text>
<text x="100.9" y="63">5</text>
<text x="100.9" y="60.4">6</text>
<text x="186.2" y="60.4">13</text>
<text x="186.2" y="63">14</text>
<text x="186.2" y="65.5">15</text>
<text x="243.9" y="60.5">C0402</text>
<text x="243.9" y="63.1">50V</text>
<text x="254" y="65.6">R0402</text>
<text x="261.7" y="60.5">C0603</text>
<text x="261.7" y="63.1">10V</text>
<text x="269.3" y="60.5">C0603</text>
<text x="269.3" y="63.1">10V</text>
<text x="276.9" y="60.5">C0402</text>
<text x="276.9" y="63.1">50V</text>
<text x="22.6" y="68.2">PD_GND</text>
<text x="81.3" y="71.5">SOP8</text>
<text x="186.2" y="68.1">16</text>
<text x="186.2" y="70.6">17</text>
<text x="212.6" y="68.1">8</text>
<text x="212.6" y="70.6">9</text>
<text x="58.5" y="73.2">R0603</text>
<text x="111.6" y="73.2">GND</text>
<text x="167.7" y="75.8">R0402</text>
<text x="186.2" y="73.1">18</text>
<text x="186.2" y="75.7">19</text>
<text x="212.6" y="73.1">10</text>
<text x="274.1" y="75.8">GND</text>
<text x="50.6" y="83.4">PD_GND</text>
<text x="65.8" y="83.4">PD_GND</text>
<text x="187.5" y="78.2">7</text>
<text x="223.6" y="83.4">C0402</text>
<text x="236.3" y="83.4">R0402</text>
<text x="256.6" y="80.9">R0402</text>
<text x="162.4" y="85.9">GND</text>
<text x="177.6" y="88.5">GND</text>
<text x="190.5" y="86.8">QFN4X3R5_20L_EP1</text>
<text x="223.6" y="85.9">50V</text>
<text x="220.8" y="91">GND</text>
<text x="230.9" y="93.6">GND</text>
<text x="251.3" y="91">GND</text>
<text x="17.6" y="113.9">VCC_5V</text>
<text x="97.1" y="111.3">VIN_5V</text>
<text x="142.8" y="108.8">VIN_5V</text>
<text x="263.7" y="108.8">VSYS_3V3</text>
<text x="63" y="118.9">5</text>
<text x="66.1" y="116.4">SOT23-5</text>
<text x="85.6" y="118.9">1</text>
<text x="188.8" y="116.3">10</text>
<text x="190" y="118.9">9</text>
<text x="217.7" y="116.3">1</text>
<text x="217.7" y="118.9">2</text>
<text x="63" y="123.9">4</text>
<text x="85.6" y="123.9">3</text>
<text x="190" y="123.9">7</text>
<text x="190" y="121.4">8</text>
<text x="217.7" y="121.4">3</text>
<text x="217.7" y="123.9">4</text>
<text x="22.9" y="131.7">C0603</text>
<text x="30.5" y="131.7">C0402</text>
<text x="53.4" y="126.6">R0402</text>
<text x="73.1" y="130.1" transform="rotate(-90 73.1 130.1)">2</text>
<text x="109.3" y="131.7">C0603</text>
<text x="116.9" y="131.7">C0402</text>
<text x="144.8" y="129.1">C0603</text>
<text x="144.8" y="131.7">10V</text>
<text x="152.4" y="129.1">C0402</text>
<text x="152.4" y="131.7">50V</text>
<text x="175.3" y="126.6">R0402</text>
<text x="190" y="126.5">6</text>
<text x="217.7" y="129">11</text>
<text x="217.7" y="126.5">5</text>
<text x="243.9" y="129.1">R0402</text>
<text x="254" y="129.1">C0402</text>
<text x="254" y="131.7">50V</text>
<text x="261.7" y="129.1">C0603</text>
<text x="261.7" y="131.7">10V</text>
<text x="269.3" y="129.1">C0402</text>
<text x="269.3" y="131.7">50V</text>
<text x="22.9" y="134.2">10V</text>
<text x="30.5" y="134.2">50V</text>
<text x="99.1" y="136.7">R0402</text>
<text x="109.3" y="134.2">10V</text>
<text x="116.9" y="134.2">50V</text>
<text x="193.1" y="137.5">DFN10-3X3</text>
<text x="180.4" y="139.3">C0402</text>
<text x="180.4" y="141.8">50V</text>
<text x="225.9" y="141.8">GND</text>
<text x="20.1" y="146.9">GND</text>
<text x="70.9" y="146.9">GND</text>
<text x="93.8" y="146.9">GND</text>
<text x="106.5" y="146.9">GND</text>
<text x="142" y="144.4">GND</text>
<text x="177.6" y="149.4">GND</text>
<text x="243.9" y="144.4">R0402</text>
<text x="266.5" y="144.4">GND</text>
<text x="238.6" y="154.5">GND</text>
<text x="14.8" y="169.8">VSYS_3V3</text>
<text x="37.6" y="169.8">VCC_RA4M2</text>
<text x="65.8" y="169.8">VCC_5V</text>
<text x="78.3" y="169.8">USBFS_Host_VBUS</text>
<text x="146.9" y="172.3">VSYS_3V3</text>
<text x="40.2" y="177.4">VCC</text>
<text x="170.2" y="179.9">R0402</text>
<text x="177.8" y="177.4">LED0603</text>
<text x="238.8" y="179.2">东莞野火电子技术有限公司</text>
<text x="35.6" y="182.5">R0603</text>
<text x="121.4" y="183.4" transform="rotate(-90 121.4 183.4)">1</text>
<text x="50.3" y="187.5">1</text>
<text x="63.5" y="187.5">2</text>
<text x="198.4" y="187.5">VSS</text>
<text x="20.1" y="195.2">GND</text>
<text x="30.3" y="195.2">VSS</text>
<text x="38.7" y="195.2">VSS_RA4M2</text>
<text x="76" y="195.2">EGND</text>
<text x="119.2" y="192.6">GND</text>
<text x="218.7" y="194.6">Size</text>
<text x="219.8" y="197.4">A4</text>
<text x="249.7" y="197.4">电源LDO/DCDC</text>
<text x="283" y="194.6">Rev</text>
<text x="219.2" y="202.3">Date:</text>
<text x="266.7" y="202.3">Sheet</text>
<text x="274.3" y="202.3">7</text>
<text x="279.2" y="202.3">of</text>
<text x="283.7" y="202.3">12</text>
</g>
<g font-size="2.3" fill="#000080">
<text x="190.5" y="37.7">U13</text>
<text x="226.1" y="37.7">C713</text>
<text x="226.1" y="40.2">0.1uF</text>
<text x="32" y="47.8">D701</text>
<text x="45.8" y="45.3">C711</text>
<text x="45.8" y="47.8">0.1uF</text>
<text x="58.5" y="47.8">R707</text>
<text x="155" y="42.8">C712</text>
<text x="155" y="45.3">0.1uF</text>
<text x="167.7" y="47.8">R709</text>
<text x="236.3" y="44">L3</text>
<text x="241.3" y="45.3">6.8uH</text>
<text x="32" y="50.9">SMAJ58A</text>
<text x="58.5" y="50.4">24.9K</text>
<text x="81.3" y="52.9">U6</text>
<text x="167.7" y="50.4">100K</text>
<text x="243.9" y="52.9">C715</text>
<text x="254" y="52.9">R712</text>
<text x="261.7" y="52.9">C716</text>
<text x="269.3" y="52.9">C717</text>
<text x="276.9" y="52.9">C718</text>
<text x="243.9" y="55.5">22pF</text>
<text x="254" y="55.5">105K</text>
<text x="261.7" y="55.5">22uF</text>
<text x="269.3" y="55.5">22uF</text>
<text x="276.9" y="55.5">0.1uF</text>
<text x="58.5" y="68.2">R708</text>
<text x="58.5" y="70.7">90.9K</text>
<text x="81.3" y="68.2">XS2100S</text>
<text x="167.7" y="70.7">R710</text>
<text x="167.7" y="73.2">100K</text>
<text x="223.6" y="75.8">C714</text>
<text x="256.6" y="75.8">R713</text>
<text x="190.5" y="83.5">RAA211820GNP</text>
<text x="223.6" y="78.3">0.1uF</text>
<text x="236.3" y="78.3">R711</text>
<text x="236.3" y="80.9">127K</text>
<text x="256.6" y="78.3">20K</text>
<text x="36.4" y="111.3">TP701</text>
<text x="66.1" y="111.3">U702</text>
<text x="66.1" y="113.9">LPW5209AB5F</text>
<text x="107.5" y="111.3">TP702</text>
<text x="193.1" y="113.9">U701</text>
<text x="239.6" y="108.8">TP703</text>
<text x="22.9" y="124">C701</text>
<text x="30.5" y="124">C702</text>
<text x="40.7" y="124">R701</text>
<text x="53.4" y="124">10K</text>
<text x="109.3" y="124">C704</text>
<text x="116.9" y="124">C703</text>
<text x="144.8" y="121.5">C705</text>
<text x="144.8" y="124">22uF</text>
<text x="152.4" y="121.5">C706</text>
<text x="152.4" y="124">0.1uF</text>
<text x="162.6" y="124">R704</text>
<text x="175.3" y="124">10K</text>
<text x="243.9" y="124">R702</text>
<text x="254" y="121.5">C707</text>
<text x="254" y="124">22pF</text>
<text x="261.7" y="121.5">C708</text>
<text x="261.7" y="124">22uF</text>
<text x="269.3" y="121.5">C709</text>
<text x="269.3" y="124">0.1uF</text>
<text x="22.9" y="126.6">22uF</text>
<text x="30.5" y="126.6">0.1uF</text>
<text x="99.1" y="131.7">R703</text>
<text x="109.3" y="126.6">22uF</text>
<text x="116.9" y="126.6">0.1uF</text>
<text x="180.4" y="131.7">C710</text>
<text x="243.9" y="126.6">56K</text>
<text x="99.1" y="134.2">3.4K</text>
<text x="180.4" y="134.2">0.1uF</text>
<text x="193.1" y="134.2">ISL80102IRAJZ</text>
<text x="243.9" y="139.3">R705</text>
<text x="243.9" y="141.8">10K</text>
<text x="119.4" y="171.3">J701</text>
<text x="182.9" y="172.3">LED701</text>
<text x="20.4" y="179.9">R714</text>
<text x="35.6" y="179.9">0R</text>
<text x="119.4" y="174.3">TP</text>
<text x="157.5" y="177.4">R706</text>
<text x="170.2" y="177.4">6.8K</text>
<text x="182.9" y="174.8">WHITE</text>
<text x="53.4" y="185">L701</text>
<text x="53.4" y="192.6">120R 100MHz</text>
</g>
<g font-size="2.3" fill="#004080">
<text x="191.8" y="41.7">VIN1</text>
<text x="202.9" y="41.7">EBIAS</text>
<text x="191.8" y="44.3">VIN2</text>
<text x="191.8" y="46.8">VIN3</text>
<text x="205.2" y="44.3">BST</text>
<text x="205.8" y="49.4">SW</text>
<text x="82.6" y="57">VDD</text>
<text x="82.6" y="59.5">DET</text>
<text x="92.4" y="57">WAD</text>
<text x="93.6" y="59.5">T2P</text>
<text x="191.8" y="59.5">PGND1</text>
<text x="191.8" y="54.4">EN</text>
<text x="206.7" y="59.5">FB</text>
<text x="82.6" y="62.1">CLS</text>
<text x="82.6" y="64.6">VSS</text>
<text x="93.1" y="64.6">RTN</text>
<text x="94.5" y="62.1">PG</text>
<text x="191.8" y="62.1">PGND2</text>
<text x="191.8" y="64.6">PGND3</text>
<text x="191.8" y="67.1">PGND4</text>
<text x="191.8" y="69.7">PGND5</text>
<text x="206.3" y="69.7">PG</text>
<text x="191.8" y="72.2">PGND6</text>
<text x="191.8" y="74.8">PGND7</text>
<text x="191.8" y="77.3">PGND8</text>
<text x="204.8" y="74.8">VCC</text>
<text x="206.7" y="72.2">FS</text>
<text x="191.8" y="79.8">AGND</text>
<text x="194.4" y="117.9">VIN1</text>
<text x="207.1" y="117.9">VOUT1</text>
<text x="67.4" y="120.5">IN</text>
<text x="67.4" y="125.6">EN</text>
<text x="74.8" y="125.8" transform="rotate(-90 74.8 125.8)">GND</text>
<text x="77.5" y="125.6">ISET</text>
<text x="77.8" y="120.5">OUT</text>
<text x="194.4" y="125.6">ENABLE</text>
<text x="194.4" y="123">DNC</text>
<text x="194.4" y="120.5">VIN2</text>
<text x="207.1" y="120.5">VOUT2</text>
<text x="210.4" y="123">ADJ</text>
<text x="211.4" y="125.6">PG</text>
<text x="194.4" y="128.1">SS</text>
<text x="208.5" y="130.6">EPAD</text>
<text x="209.6" y="128.1">GND</text>
</g>
<text font-size="2.3" fill="#f00" x="122.5" y="60.3">DCDC_EN</text>
<g font-size="1.8">
<text x="31.7" y="1.9">5</text>
<text x="90.1" y="1.9">4</text>
<text x="148.5" y="1.9">3</text>
<text x="206.8" y="1.9">2</text>
<text x="265.2" y="1.9">1</text>
<text x=".7" y="29.8">D</text>
<text x="295.1" y="29.8">D</text>
<text x=".7" y="80.9">C</text>
<text x="295.1" y="80.9">C</text>
<text x=".7" y="132.1">B</text>
<text x="295.1" y="132.1">B</text>
<text x=".7" y="183.3">A</text>
<text x="295.1" y="183.3">A</text>
<text x="31.7" y="209.2">5</text>
<text x="90.1" y="209.2">4</text>
<text x="148.5" y="209.2">3</text>
<text x="206.8" y="209.2">2</text>
<text x="265.2" y="209.2">1</text>
</g>
</svg>
